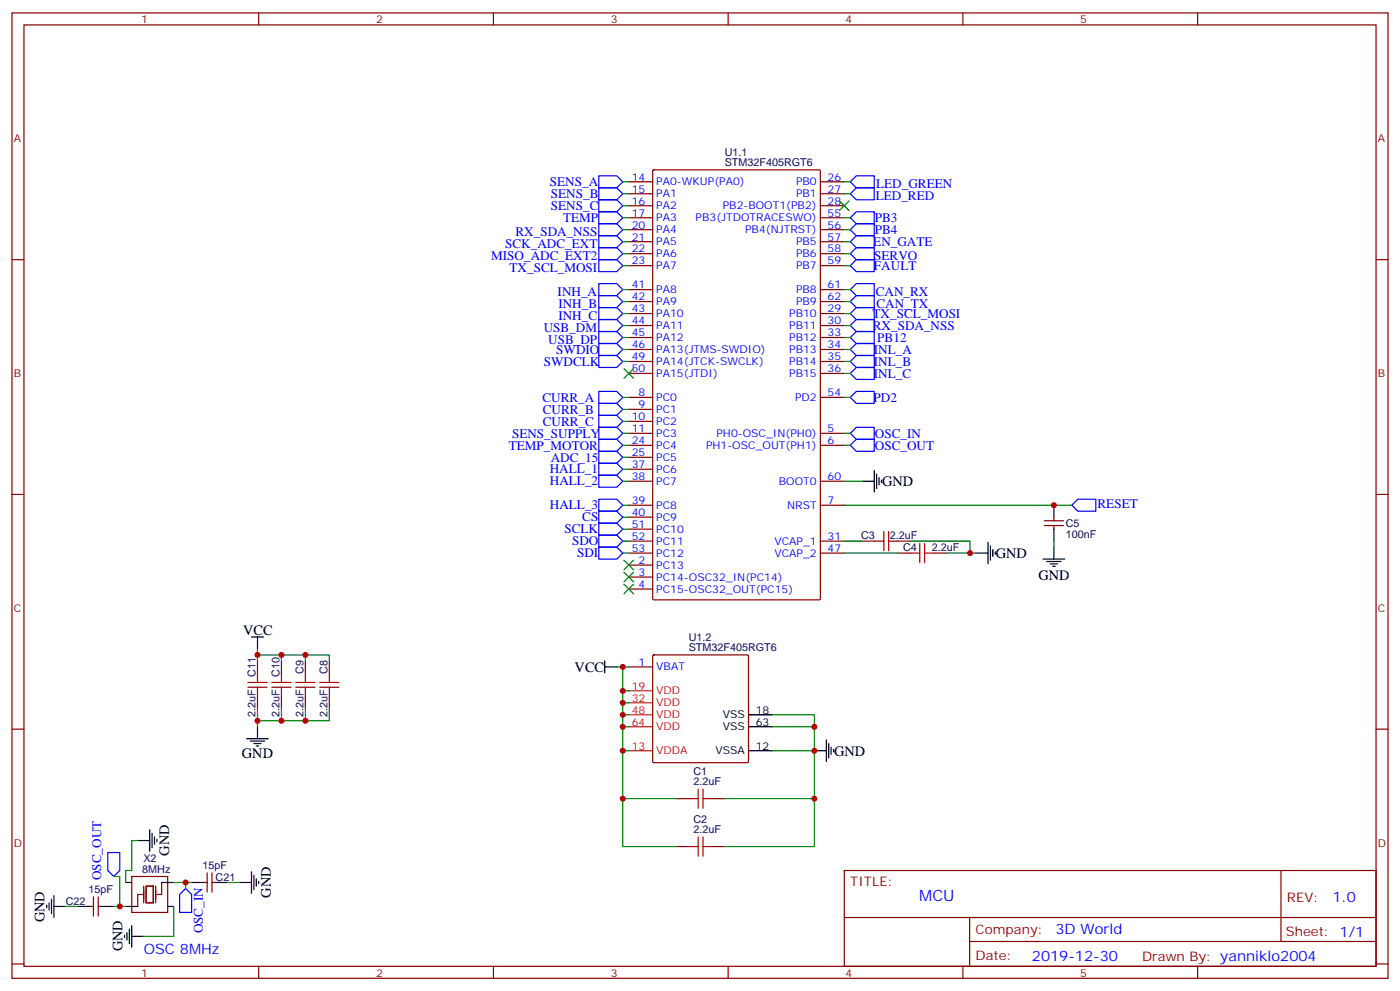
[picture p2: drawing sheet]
<svg xmlns="http://www.w3.org/2000/svg" width="412mm" height="292mm" viewBox="0 0 412 292" stroke-linecap="round" stroke-linejoin="round" font-family="sans-serif">
<g fill="none" stroke="#870000" stroke-width=".35">
<path d="M3.5 3.8h405.4v284.3h-405.4zM7.1 7.3h398.2v277.3h-398.2zM76.2 3.8v3.5M145.3 3.8v3.5M214.5 3.8v3.5M283.6 3.8v3.5M352.8 3.8v3.5M185.2 53.6h7.1M185.2 57.1h7.1M192.3 50.2l.3-.2h48.7l.3 .2 .1 126.1-.2 .3-48.9 .1-.3-.2zM241.7 53.6h7M241.7 57.1h7"/>
<path d="M3.5 76.5h3.6M185.2 60.6h7.1M185.2 64.1h7.1M185.2 67.7h7.1M185.2 71.2h7.1M185.2 74.7h7.1M185.2 78.2h7.1M241.7 60.6h7M241.7 64.1h7M241.7 67.7h7M241.7 71.2h7M241.7 74.7h7"/>
<path d="M241.7 78.2h7M405.3 76.5h3.6M185.2 92.4h7.1M185.2 95.9h7.1M185.2 99.4h7.1M185.2 85.3h7.1M185.2 88.8h7.1M241.7 92.4h7M241.7 95.9h7M241.7 99.4h7M241.7 85.3h7M241.7 88.8h7"/>
<path d="M185.2 102.9h7.1M185.2 106.5h7.1M185.2 110h7.1M185.2 117.1h7.1M241.7 102.9h7M241.7 106.5h7M241.7 110h7M241.7 117.1h7M185.2 120.6h7.1M185.2 124.1h7.1M185.2 127.6h7.1M185.2 131.2h7.1"/>
<path d="M185.2 134.7h7.1M185.2 138.2h7.1M241.7 127.6h7M241.7 131.2h7M3.5 145.6h3.6M185.2 141.7h7.1M185.2 148.8h7.1M185.2 152.3h7.1M185.2 155.9h7.1M185.2 159.4h7.1M241.7 141.7h7M241.7 148.8h7"/>
<path d="M241.7 159.4h7M254 159.4h3.5M264.6 159.4h3.5M307.6 154.8h5.7M307.6 153.4h5.7M310.4 152.3v1.1M310.4 154.8v1.1M405.3 145.6h3.6M185.2 166.4h7.1M185.2 170h7.1M185.2 173.5h7.1M185.2 162.9h7.1"/>
<path d="M241.7 162.9h7M264.6 162.9h3.5M275.2 162.9h3.5M75.8 194.7v3.5M82.9 194.7v3.5M90 194.7v3.5M97 194.7v3.5M185.2 196.4h7.1M192.3 193.1l.3-.2h27.5l.3 .2 .1 31.2-.2 .3h-27.7l-.3-.1zM3.5 214.8h3.6M75.8 205.2v3.6M82.9 205.2v3.6"/>
<path d="M90 205.2v3.6M97 205.2v3.6M405.3 214.8h3.6M199.3 235.2h3.5M209.9 235.2h3.5M38.8 258.2h10.6v10.5h-10.6zM47.6 259.9v3.6h-1.4M60 259.9h1M61 257.1v5.6M62.4 257.1v5.6M62.4 259.9h1.1M199.3 249.3h3.5"/>
<path d="M209.9 249.3h3.5M248.7 256.4h156.6v28.2h-156.6zM377.3 256.4v20.9M26.5 267h1M27.5 264.2v5.6M28.9 264.2v5.6M28.9 267h1.1M42 263.5h-1.4v3.5M42.3 261v4.9M43 261h2.2v4.9h-2.2zM45.9 261v4.9M248.7 270.2h156.5"/>
<path d="M285.6 277.3h119.6M285.6 270.2v14.2M3.5 283.9h3.6M76.2 284.6v3.5M145.3 284.6v3.5M214.5 284.6v3.5M283.6 284.6v3.5M352.8 284.6v3.5M405.3 283.9h3.6"/>
</g>
<g fill="none" stroke="#000" stroke-width=".35">
<path d="M257.5 138.6v6.3M258.2 139.6v4.3M254 141.7h3.5M258.9 140.7v2.1M259.6 141.4v.7M291 159.7v6.4M310.4 148.8v3.5M310.4 155.9v3.5M287.5 162.9h3.5M291.7 160.8v4.2M292.5 161.9v2.1M293.2 162.6v.7"/>
<path d="M307.3 164.7h6.3M308.3 165.4h4.3M309.4 166.1h2.1M310.1 166.8h.7M310.4 161.1v3.6M74.1 187.6h3.5M75.8 187.6v3.5M178.2 196.4h3.5M178.2 194.7v3.5M72.7 217.6h6.3M73.7 218.3h4.3M74.8 219h2.1"/>
<path d="M75.5 219.7h.7M75.8 214.1v3.5M220.5 210.5h7M220.5 214.1h7M243.4 217.9v6.4M244.1 219v4.2M220.5 221.1h7M239.9 221.1h3.5M244.8 220.1v2.1M245.5 220.8v.7M37 259.9h1.8M40.6 247.6h3.5"/>
<path d="M44.1 244.4v6.4M44.8 245.5v4.2M45.5 246.5v2.1M46.2 247.2v.7M47.6 259.9h3.6M56.4 259.9h3.6M63.5 259.9h3.5M70.6 259.9h3.5M74.1 256.8v6.3M74.8 257.8v4.2M75.5 258.9v2.1M76.2 259.6v.7"/>
<path d="M13.8 266.6v.7M14.5 265.9v2.1M15.2 264.9v4.2M15.9 267h3.5M15.9 263.8v6.4M22.9 267h3.6M30 267h3.5M36.7 275.4v.8M37 267h3.6M37.4 274.7v2.2M38.1 273.7v4.2M38.8 275.8h3.5"/>
<path d="M38.8 272.6v6.4M49.4 267h1.8"/>
</g>
<path d="M185.2 203.5h7.1M185.2 207h7.1M185.2 210.5h7.1M185.2 214.1h7.1M185.2 221.1h7.1" fill="none" stroke="#f00" stroke-width=".35"/>
<g fill="none" stroke="#a10000" stroke-width=".35">
<path d="M257.5 159.4h2.8M260.3 156.6v5.6M261.8 159.4h2.8M261.8 156.6v5.6M268.1 162.9h2.8M270.9 160.1v5.6M272.3 162.9h2.9M272.3 160.1v5.6M75.8 198.2v2.8M82.9 198.2v2.8M90 198.2v2.8M97 198.2v2.8"/>
<path d="M73 202.4h5.7M73 201h5.7M75.8 202.4v2.8M80.1 202.4h5.6M80.1 201h5.6M82.9 202.4v2.8M87.1 202.4h5.7M87.1 201h5.7M90 202.4v2.8M94.2 202.4h5.6M94.2 201h5.6M97 202.4v2.8"/>
<path d="M202.8 235.2h2.9M205.7 232.4v5.7M207.1 235.2h2.8M207.1 232.4v5.7M202.8 249.3h2.9M205.7 246.5v5.7M207.1 246.5v5.7M207.1 249.3h2.8"/>
</g>
<g fill="none" stroke="#00f" stroke-width=".35">
<path d="M176.4 51.8h5.3l1.7 1.8-1.7 1.7h-5.3zM176.4 55.3h5.3l1.7 1.8-1.7 1.7h-5.3zM176.4 58.8h5.3l1.7 1.8-1.7 1.8h-5.3zM250.5 53.6l1.7-1.8h5.3v3.5h-5.3zM250.5 57.1l1.7-1.8h5.3v3.5h-5.3zM176.4 62.4h5.3l1.7 1.7-1.7 1.8h-5.3zM176.4 65.9h5.3l1.7 1.8-1.7 1.7h-5.3zM176.4 69.4h5.3l1.7 1.8-1.7 1.8h-5.3zM176.4 73h5.3l1.7 1.7-1.7 1.8h-5.3zM176.4 76.5h5.3l1.7 1.7-1.7 1.8h-5.3zM250.5 71.2l1.7-1.8h5.3v3.6h-5.3zM250.5 74.7l1.7-1.7h5.3v3.5h-5.3z"/>
<path d="M250.5 78.2l1.7-1.7h5.3v3.5h-5.3zM250.5 64.1l1.7-1.7h5.3v3.5h-5.3zM250.5 67.7l1.7-1.8h5.3v3.5h-5.3zM176.4 83.5h5.3l1.7 1.8-1.7 1.8h-5.3zM176.4 87.1h5.3l1.7 1.7-1.7 1.8h-5.3zM176.4 90.6h5.3l1.7 1.8-1.7 1.7h-5.3zM176.4 94.1h5.3l1.7 1.8-1.7 1.7h-5.3zM176.4 97.6h5.3l1.7 1.8-1.7 1.8h-5.3zM250.5 88.8l1.7-1.7h5.3v3.5h-5.3zM250.5 92.4l1.7-1.8h5.3v3.5h-5.3zM250.5 95.9l1.7-1.8h5.3v3.5h-5.3zM250.5 99.4l1.7-1.8h5.3v3.6h-5.3z"/>
<path d="M252.2 83.5h5.3v3.6h-5.3l-1.7-1.8zM176.4 104.7h5.3l1.7 1.8-1.7 1.7h-5.3zM176.4 101.2h5.3l1.7 1.7-1.7 1.8h-5.3zM176.4 115.3h5.3l1.7 1.8-1.7 1.7h-5.3zM176.4 118.8h5.3l1.7 1.8-1.7 1.7h-5.3zM250.5 110l1.7-1.8h5.3v3.6h-5.3zM250.5 106.5l1.7-1.8h5.3v3.5h-5.3zM250.5 117.1l1.7-1.8h5.3v3.5h-5.3zM252.2 101.2h5.3v3.5h-5.3l-1.7-1.8zM176.4 122.3h5.3l1.7 1.8-1.7 1.8h-5.3zM176.4 125.9h5.3l1.7 1.7-1.7 1.8h-5.3zM176.4 132.9h5.3l1.7 1.8-1.7 1.8h-5.3z"/>
<path d="M176.4 136.5h5.3l1.7 1.7-1.7 1.8h-5.3zM176.4 140h5.3l1.7 1.7-1.7 1.8h-5.3zM176.4 129.4h5.3l1.7 1.8-1.7 1.7h-5.3zM250.5 131.2l1.7-1.8h5.3v3.5h-5.3zM252.2 125.9h5.3v3.5h-5.3l-1.7-1.8zM176.4 147h5.3l1.7 1.8-1.7 1.8h-5.3zM176.4 150.6h5.3l1.7 1.7-1.7 1.8h-5.3zM176.4 154.1h5.3l1.7 1.8-1.7 1.7h-5.3zM176.4 157.6h5.3l1.7 1.8-1.7 1.7h-5.3zM317.5 147h5.3v3.6h-5.3l-1.8-1.8zM176.4 161.1h5.3l1.7 1.8-1.7 1.8h-5.3zM31.7 251.1h3.6v5.3l-1.8 1.8-1.8-1.8z"/>
<path d="M54.7 261.7l1.7 1.8v5.2h-3.5v-5.2z"/>
</g>
<g fill="none" stroke="#008700" stroke-width=".35">
<path d="M183.4 53.6h1.8M183.4 57.1h1.8M248.7 53.6h1.8M248.7 57.1h1.8M183.4 60.6h1.8M183.4 64.1h1.8M183.4 67.7h1.8M183.4 71.2h1.8M183.4 74.7h1.8M183.4 78.2h1.8M248.7 64.1h1.8M248.7 67.7h1.8"/>
<path d="M248.7 71.2h1.8M248.7 74.7h1.8M248.7 78.2h1.8M183.4 85.3h1.8M183.4 88.8h1.8M183.4 92.4h1.8M183.4 95.9h1.8M183.4 99.4h1.8M248.7 85.3h1.8M248.7 88.8h1.8M248.7 92.4h1.8M248.7 95.9h1.8"/>
<path d="M248.7 99.4h1.8M183.4 106.5h1.8M183.4 102.9h1.8M183.4 117.1h1.8M248.7 106.5h1.8M248.7 102.9h1.8M248.7 110h1.8M248.7 117.1h1.8M183.4 127.6h1.8M183.4 131.2h1.8M183.4 120.6h1.8M183.4 124.1h1.8"/>
<path d="M183.4 134.7h1.8M183.4 138.2h1.8M248.7 127.6h1.8M248.7 131.2h1.8M183.4 159.4h1.8M183.4 141.7h1.8M183.4 148.8h1.8M183.4 152.3h1.8M183.4 155.9h1.8M248.7 148.8h67M248.7 159.4h5.3M248.7 141.7h5.3"/>
<path d="M268.1 159.4h17.7v3.5M310.4 159.4v1.7M183.4 162.9h1.8M248.7 162.9h15.9M278.7 162.9h8.8M75.8 192.9h7.1v1.8M75.8 191.1v3.6M82.9 192.9h7.1v1.8M90 192.9h7v1.8M181.7 196.4h3.5M183.4 196.4v17.7h1.8M75.8 208.8v5.3"/>
<path d="M82.9 208.8v3.5h-7.1M90 208.8v3.5h-7.1M97 208.8v3.5h-7M183.4 214.1v7h1.8M183.4 203.5h1.8M183.4 207h1.8M183.4 210.5h1.8M227.5 210.5h12.4v10.6h-12.4M227.5 214.1h12.4M183.4 221.1v14.1h15.9M183.4 235.2v14.1h15.9M213.4 235.2h26.5"/>
<path d="M239.9 221.1v28.2h-26.5M33.5 258.2h1.8v8.8M40.6 247.6h-1.8v8.8h-1.8v3.5M51.2 259.9h5.2M54.7 259.9v1.8M67 259.9h3.6M19.4 267h3.5M33.5 267h3.5M51.2 267v8.8h-8.9"/>
</g>
<g fill="#c00">
<circle cx="90" cy="192.9" r=".88"/>
<circle cx="75.8" cy="192.9" r=".88"/>
<circle cx="90" cy="212.3" r=".88"/>
<circle cx="82.9" cy="212.3" r=".88"/>
<circle cx="310.4" cy="148.8" r=".88"/>
<circle cx="285.8" cy="162.9" r=".88"/>
<circle cx="239.9" cy="221.1" r=".88"/>
<circle cx="183.4" cy="235.2" r=".88"/>
<circle cx="183.4" cy="214.1" r=".88"/>
<circle cx="183.4" cy="207" r=".88"/>
<circle cx="183.4" cy="196.4" r=".88"/>
<circle cx="35.3" cy="267" r=".88"/>
<circle cx="54.7" cy="259.9" r=".88"/>
<circle cx="183.4" cy="203.5" r=".88"/>
<circle cx="183.4" cy="210.5" r=".88"/>
<circle cx="183.4" cy="221.1" r=".88"/>
<circle cx="239.9" cy="214.1" r=".88"/>
<circle cx="239.9" cy="235.2" r=".88"/>
<circle cx="75.8" cy="212.3" r=".88"/>
<circle cx="82.9" cy="192.9" r=".88"/>
</g>
<g fill="#c00" stroke="#008700" stroke-width=".35">
<path d="M183.8 165l2.8 2.9zM186.6 165l-2.8 2.9z"/>
<path d="M183.8 168.6l2.8 2.8zM183.8 171.4l2.8-2.8z"/>
<path d="M183.8 172.1l2.8 2.8zM186.6 172.1l-2.8 2.8z"/>
<path d="M183.8 108.6l2.8 2.8zM183.8 111.4l2.8-2.8z"/>
<path d="M247.3 59.2l2.8 2.8zM250.1 59.2l-2.8 2.8z"/>
</g>
<text font-size="4.6" fill="#00f" x="270.8" y="265.4">MCU</text>
<g font-size="4.2">
<text x="259.8" y="143.2">GND</text>
<text x="293.3" y="164.3">GND</text>
<text x="305.9" y="170.8">GND</text>
<text x="71.6" y="186.9">VCC</text>
<text x="169.3" y="197.9">VCC</text>
<text x="71.3" y="223.2">GND</text>
<text x="245.7" y="222.6">GND</text>
<text x="49.8" y="252" transform="rotate(-90 49.8 252)">GND</text>
<text x="79.8" y="264.4" transform="rotate(-90 79.8 264.4)">GND</text>
<text x="13.1" y="271.7" transform="rotate(-90 13.1 271.7)">GND</text>
<text x="36.1" y="280.3" transform="rotate(-90 36.1 280.3)">GND</text>
</g>
<g font-size="4.2" fill="#00f">
<text x="392.5" y="265.7">1.0</text>
<text x="310.9" y="275.2">3D World</text>
<text x="42.3" y="281.1">OSC 8MHz</text>
<text x="304" y="283">2019-12-30</text>
</g>
<g font-size="3.9" fill="#00f">
<text x="162" y="54.8">SENS_A</text>
<text x="162.3" y="58.3">SENS_B</text>
<text x="258" y="58.8">LED_RED</text>
<text x="258.1" y="55.3">LED_GREEN</text>
<text x="162.3" y="61.9">SENS_C</text>
<text x="165.9" y="65.4">TEMP</text>
<text x="257.7" y="65.4">PB3</text>
<text x="151.8" y="69.4">RX_SDA_NSS</text>
<text x="257.7" y="68.9">PB4</text>
<text x="144.7" y="76.5">MISO_ADC_EXT2</text>
<text x="148.8" y="73">SCK_ADC_EXT</text>
<text x="257.3" y="72.4">EN_GATE</text>
<text x="257.5" y="76.5">SERVO</text>
<text x="150.1" y="80">TX_SCL_MOSI</text>
<text x="257.5" y="79.5">FAULT</text>
<text x="164.3" y="87.1">INH_A</text>
<text x="258" y="87.1">CAN_RX</text>
<text x="164.5" y="90.6">INH_B</text>
<text x="164.5" y="94.1">INH_C</text>
<text x="257" y="93.6">TX_SCL_MOSI</text>
<text x="258.2" y="90.6">CAN_TX</text>
<text x="160.2" y="97.6">USB_DM</text>
<text x="161.5" y="101.2">USB_DP</text>
<text x="257.1" y="97.1">RX_SDA_NSS</text>
<text x="258.4" y="100.7">PB12</text>
<text x="160.2" y="107.8">SWDCLK</text>
<text x="163.9" y="104.2">SWDIO</text>
<text x="257.4" y="104.2">INL_A</text>
<text x="257.4" y="107.7">INL_B</text>
<text x="257.4" y="111.2">INL_C</text>
<text x="159.8" y="118.4">CURR_A</text>
<text x="257.3" y="118.3">PD2</text>
<text x="159.9" y="121.8">CURR_B</text>
<text x="159.9" y="125.3">CURR_C</text>
<text x="150.8" y="128.9">SENS_SUPPLY</text>
<text x="257.7" y="128.9">OSC_IN</text>
<text x="149.9" y="132.5">TEMP_MOTOR</text>
<text x="162.2" y="135.9">ADC_15</text>
<text x="257.7" y="132.4">OSC_OUT</text>
<text x="161.9" y="139.5">HALL_1</text>
<text x="162" y="143">HALL_2</text>
<text x="323.3" y="149.6">RESET</text>
<text x="162" y="150">HALL_3</text>
<text x="171.5" y="153.6">CS</text>
<text x="166.3" y="157.1">SCLK</text>
<text x="168.5" y="160.7">SDO</text>
<text x="170" y="164.2">SDI</text>
<text x="29.8" y="259.2" transform="rotate(-90 29.8 259.2)">OSC_OUT</text>
<text x="59.8" y="274.9" transform="rotate(-90 59.8 274.9)">OSC_IN</text>
</g>
<g font-size="3.9" fill="#800">
<text x="250.5" y="261">TITLE:</text>
<text x="379.1" y="265.7">REV:</text>
<text x="287.4" y="275.2">Company:</text>
<text x="378.7" y="275.8">Sheet: 1/1</text>
<text x="287.4" y="282.9">Date:</text>
<text x="336.4" y="282.9">Drawn By: yanniklo2004</text>
</g>
<g font-size="3.2" fill="#800">
<text x="41.6" y="6.8">1</text>
<text x="110.8" y="6.8">2</text>
<text x="179.9" y="6.8">3</text>
<text x="249.1" y="6.8">4</text>
<text x="318.2" y="6.8">5</text>
<text x="4.1" y="41.9">A</text>
<text x="405.9" y="41.9">A</text>
<text x="4.1" y="111.1">B</text>
<text x="405.9" y="111.1">B</text>
<text x="4.1" y="180.2">C</text>
<text x="405.9" y="180.2">C</text>
<text x="4.1" y="249.3">D</text>
<text x="405.9" y="249.3">D</text>
<text x="41.6" y="287.6">1</text>
<text x="110.8" y="287.6">2</text>
<text x="179.9" y="287.6">3</text>
<text x="249.1" y="287.6">4</text>
<text x="318.2" y="287.6">5</text>
</g>
<g font-size="3.2" fill="#000080">
<text x="213.5" y="45.9">U1.1</text>
<text x="213.5" y="48.8">STM32F405RGT6</text>
<text x="314" y="155.2">C5</text>
<text x="253.7" y="158.8">C3</text>
<text x="262.1" y="158.8">2.2uF</text>
<text x="314" y="158.4">100nF</text>
<text x="266" y="162.3">C4</text>
<text x="274.5" y="162.3">2.2uF</text>
<text x="202.9" y="191.7">STM32F405RGT6</text>
<text x="202.9" y="188.8">U1.2</text>
<text x="75.3" y="199.3" transform="rotate(-90 75.3 199.3)">C11</text>
<text x="82.3" y="199.4" transform="rotate(-90 82.3 199.4)">C10</text>
<text x="89.4" y="198.5" transform="rotate(-90 89.4 198.5)">C9</text>
<text x="96.4" y="198.5" transform="rotate(-90 96.4 198.5)">C8</text>
<text x="75.3" y="211.2" transform="rotate(-90 75.3 211.2)">2.2uF</text>
<text x="82.3" y="211.2" transform="rotate(-90 82.3 211.2)">2.2uF</text>
<text x="89.4" y="211.2" transform="rotate(-90 89.4 211.2)">2.2uF</text>
<text x="96.4" y="211.2" transform="rotate(-90 96.4 211.2)">2.2uF</text>
<text x="204.3" y="231.4">2.2uF</text>
<text x="204.3" y="228.2">C1</text>
<text x="204.3" y="245.5">2.2uF</text>
<text x="204.3" y="242.3">C2</text>
<text x="41.9" y="257.1">8MHz</text>
<text x="42.3" y="253.9">X2</text>
<text x="59.6" y="256">15pF</text>
<text x="26.1" y="263.1">15pF</text>
<text x="63.5" y="259.4">C21</text>
<text x="19.4" y="266.4">C22</text>
</g>
<g font-size="3.2" fill="#00f">
<text x="186.1" y="53.2">14</text>
<text x="243.8" y="53.2">26</text>
<text x="186.1" y="56.7">15</text>
<text x="193.3" y="54.6">PA0-WKUP(PA0)</text>
<text x="193.3" y="58.1">PA1</text>
<text x="234.5" y="54.6">PB0</text>
<text x="234.5" y="58.1">PB1</text>
<text x="243.8" y="56.7">27</text>
<text x="186.1" y="60.3">16</text>
<text x="186.1" y="63.8">17</text>
<text x="193.3" y="61.7">PA2</text>
<text x="193.3" y="65.2">PA3</text>
<text x="204.9" y="65.2">PB3(JTDOTRACESWO)</text>
<text x="212.9" y="61.7">PB2-BOOT1(PB2)</text>
<text x="243.8" y="60.3">28</text>
<text x="243.8" y="63.8">55</text>
<text x="186.1" y="67.3">20</text>
<text x="186.1" y="70.8">21</text>
<text x="193.3" y="68.7">PA4</text>
<text x="219.5" y="68.7">PB4(NJTRST)</text>
<text x="243.8" y="67.3">56</text>
<text x="243.8" y="70.8">57</text>
<text x="186.1" y="74.4">22</text>
<text x="186.1" y="77.9">23</text>
<text x="193.3" y="72.2">PA5</text>
<text x="193.3" y="75.8">PA6</text>
<text x="234.5" y="72.2">PB5</text>
<text x="234.5" y="75.8">PB6</text>
<text x="243.8" y="74.4">58</text>
<text x="243.8" y="77.9">59</text>
<text x="193.3" y="79.3">PA7</text>
<text x="234.5" y="79.3">PB7</text>
<text x="186.1" y="84.9">41</text>
<text x="186.1" y="88.5">42</text>
<text x="193.3" y="86.4">PA8</text>
<text x="193.3" y="89.9">PA9</text>
<text x="234.5" y="86.4">PB8</text>
<text x="234.5" y="89.9">PB9</text>
<text x="243.8" y="84.9">61</text>
<text x="243.8" y="88.5">62</text>
<text x="186.1" y="92">43</text>
<text x="186.1" y="95.5">44</text>
<text x="193.3" y="93.4">PA10</text>
<text x="232.5" y="93.4">PB10</text>
<text x="243.8" y="92">29</text>
<text x="243.8" y="95.5">30</text>
<text x="186.1" y="99.1">45</text>
<text x="193.3" y="96.9">PA11</text>
<text x="193.3" y="100.5">PA12</text>
<text x="232.5" y="96.9">PB11</text>
<text x="232.5" y="100.5">PB12</text>
<text x="243.8" y="99.1">33</text>
<text x="186.1" y="102.6">46</text>
<text x="186.1" y="106.1">49</text>
<text x="193.3" y="104">PA13(JTMS-SWDIO)</text>
<text x="193.3" y="107.5">PA14(JTCK-SWCLK)</text>
<text x="232.5" y="104">PB13</text>
<text x="232.5" y="107.5">PB14</text>
<text x="243.8" y="102.6">34</text>
<text x="243.8" y="106.1">35</text>
<text x="186.1" y="109.6">50</text>
<text x="193.3" y="111.1">PA15(JTDI)</text>
<text x="232.5" y="111.1">PB15</text>
<text x="243.8" y="109.6">36</text>
<text x="188.1" y="116.7">8</text>
<text x="193.3" y="118.1">PC0</text>
<text x="234.2" y="118.1">PD2</text>
<text x="243.8" y="116.7">54</text>
<text x="186.1" y="123.8">10</text>
<text x="188.1" y="120.2">9</text>
<text x="193.3" y="121.6">PC1</text>
<text x="193.3" y="125.2">PC2</text>
<text x="186.1" y="127.3">11</text>
<text x="186.1" y="130.8">24</text>
<text x="193.3" y="128.7">PC3</text>
<text x="211" y="128.7">PH0-OSC_IN(PH0)</text>
<text x="243.8" y="127.3">5</text>
<text x="243.8" y="130.8">6</text>
<text x="186.1" y="134.3">25</text>
<text x="186.1" y="137.9">37</text>
<text x="193.3" y="132.2">PC4</text>
<text x="193.3" y="135.7">PC5</text>
<text x="208" y="132.2">PH1-OSC_OUT(PH1)</text>
<text x="186.1" y="141.4">38</text>
<text x="193.3" y="139.3">PC6</text>
<text x="193.3" y="142.8">PC7</text>
<text x="229.5" y="142.8">BOOT0</text>
<text x="243.8" y="141.4">60</text>
<text x="186.1" y="148.4">39</text>
<text x="193.3" y="149.9">PC8</text>
<text x="231.9" y="149.9">NRST</text>
<text x="243.8" y="148.4">7</text>
<text x="186.1" y="152">40</text>
<text x="186.1" y="155.5">51</text>
<text x="193.3" y="153.4">PC9</text>
<text x="186.1" y="159">52</text>
<text x="193.3" y="156.9">PC10</text>
<text x="193.3" y="160.4">PC11</text>
<text x="228.1" y="160.4">VCAP_1</text>
<text x="243.8" y="159">31</text>
<text x="186.1" y="162.6">53</text>
<text x="188.1" y="166.1">2</text>
<text x="193.3" y="167.5">PC13</text>
<text x="193.3" y="164">PC12</text>
<text x="228.1" y="164">VCAP_2</text>
<text x="243.8" y="162.6">47</text>
<text x="188.1" y="169.6">3</text>
<text x="188.1" y="173.1">4</text>
<text x="193.3" y="171">PC14-OSC32_IN(PC14)</text>
<text x="193.3" y="174.6">PC15-OSC32_OUT(PC15)</text>
<text x="188.1" y="196.1">1</text>
<text x="193.3" y="197.5">VBAT</text>
</g>
<g font-size="3.2" fill="#f00">
<text x="186.1" y="203.1">19</text>
<text x="186.1" y="206.7">32</text>
<text x="193.3" y="204.5">VDD</text>
<text x="193.3" y="208.1">VDD</text>
<text x="186.1" y="210.2">48</text>
<text x="186.1" y="213.7">64</text>
<text x="193.3" y="211.6">VDD</text>
<text x="193.3" y="215.1">VDD</text>
<text x="186.1" y="220.8">13</text>
<text x="193.3" y="222.2">VDDA</text>
</g>
<g font-size="3.2">
<text x="212.9" y="211.6">VSS</text>
<text x="212.9" y="215.1">VSS</text>
<text x="222.6" y="210.2">18</text>
<text x="222.6" y="213.7">63</text>
<text x="222.6" y="220.8">12</text>
<text x="210.8" y="222.2">VSSA</text>
</g>
</svg>
